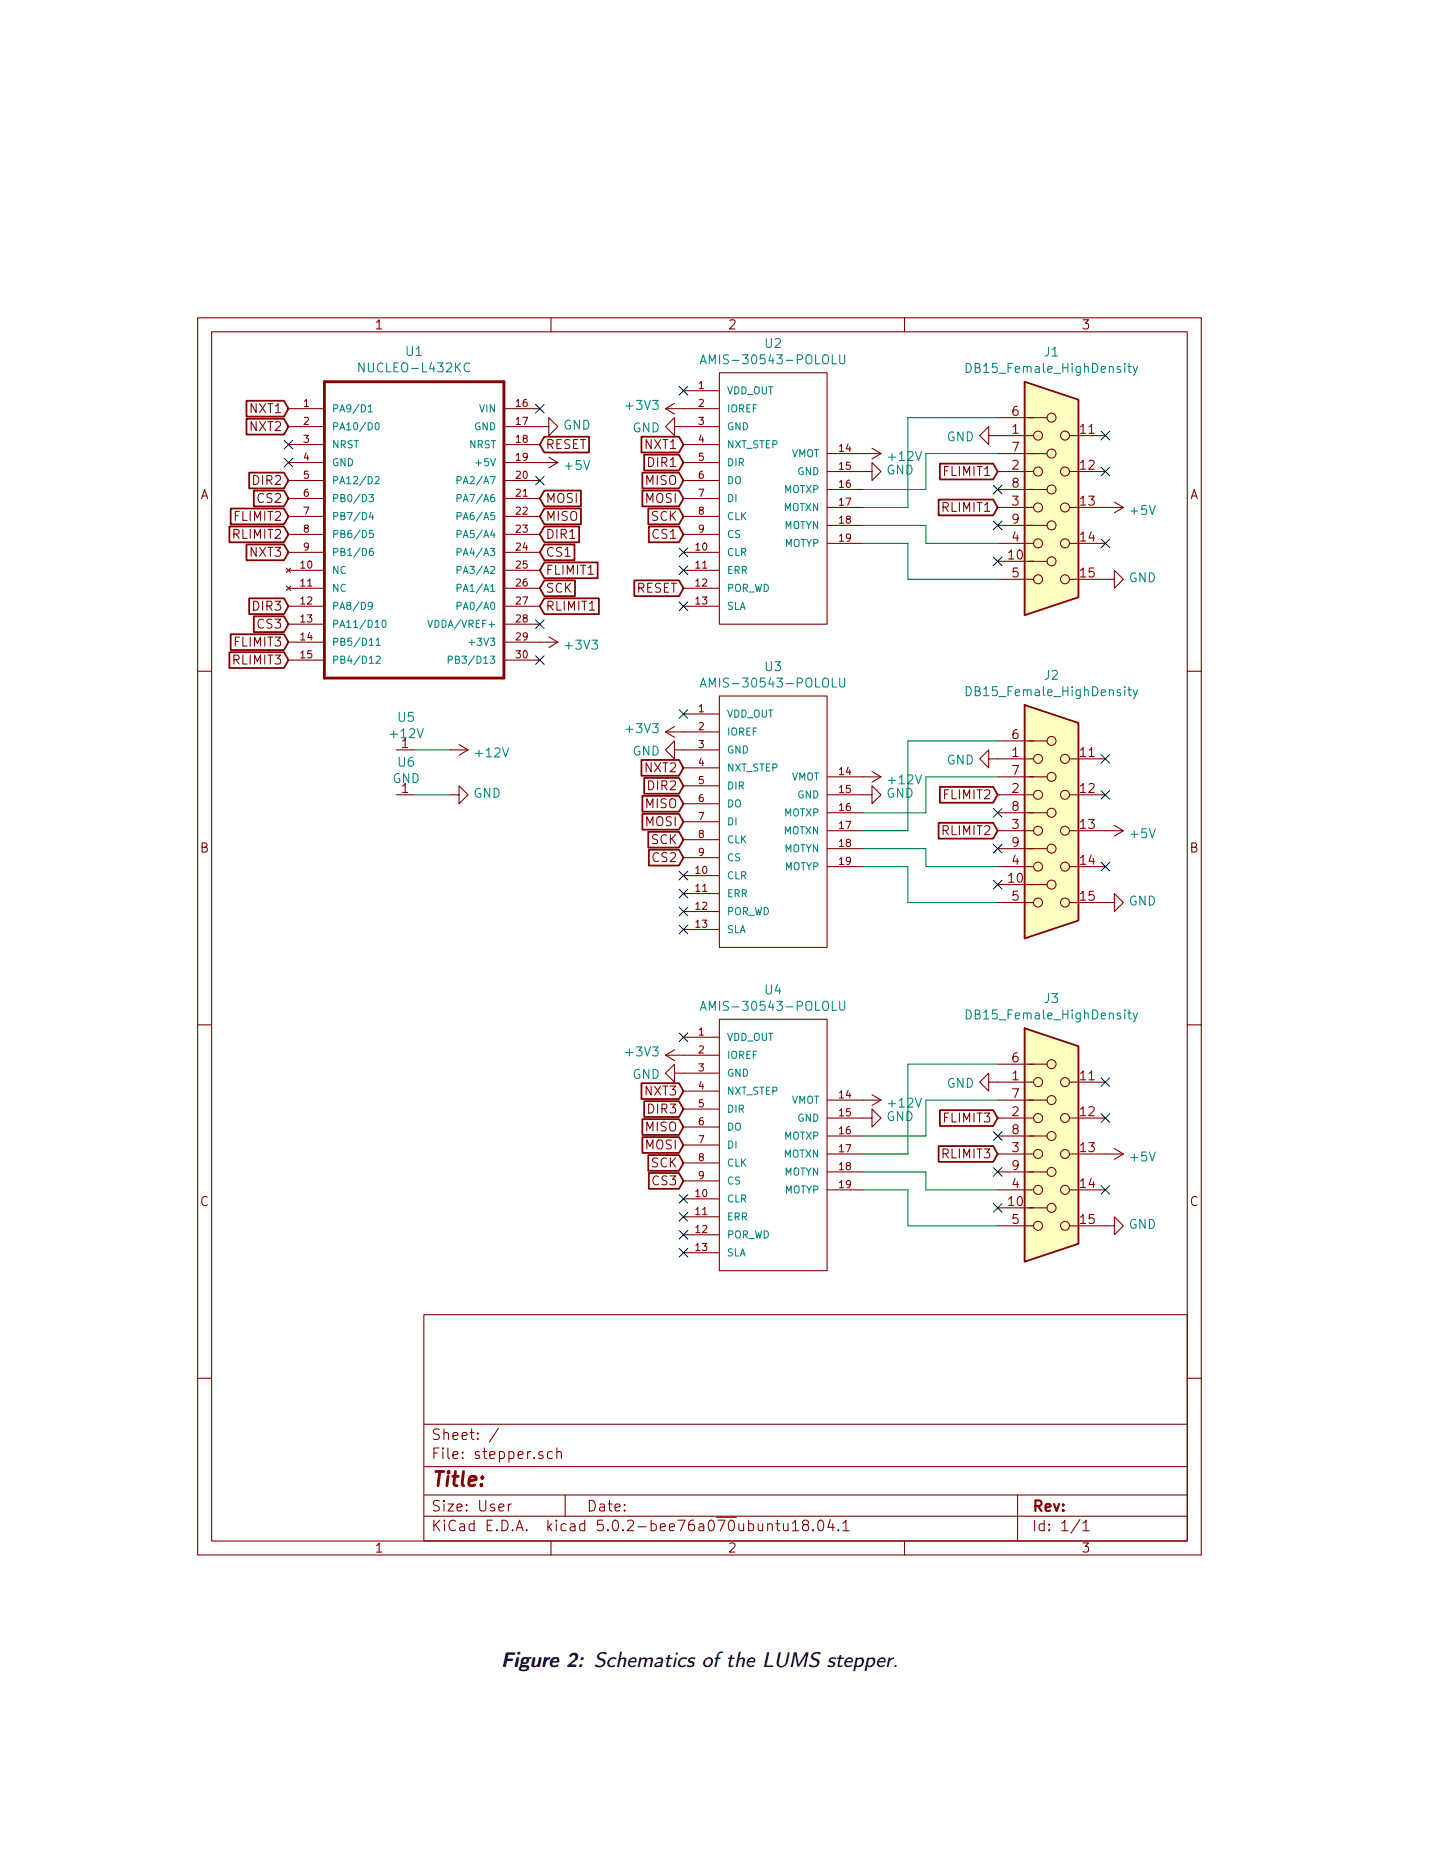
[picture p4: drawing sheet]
<svg xmlns="http://www.w3.org/2000/svg" width="216mm" height="279mm" viewBox="0 0 216 279" stroke-linecap="round" stroke-linejoin="round" font-family="sans-serif">
<g fill="none" stroke="#840000" stroke-width=".16">
<path d="M29.6 47.6h150.5v185.5h-150.5zM31.7 49.7h146.3v181.3h-146.3zM82.6 47.6v2.1M102.5 58.6h5.4M107.9 55.9h16.1v37.7h-16.1zM135.6 47.6v2.1M43.3 61.3h5.3M43.3 64h5.3M43.3 66.6h5.3M43.3 69.3h5.3M43.3 72h5.3M43.3 74.7h5.3"/>
<path d="M43.3 77.4h5.3M75.6 64h6.7v-1.4l1.3 1.4-1.3 1.3v-1.3M75.6 61.3h5.3M75.6 66.6h5.3M75.6 69.3h8M75.6 72h5.3M75.6 74.7h5.3M75.6 77.4h5.3M82.3 68.5l1.3 .8M83.6 69.3l-1.3 .8M99.8 61.3h8.1M99.8 61.3l1.3 .8"/>
<path d="M101.1 64v-1.4l-1.3 1.4 1.3 1.3v-1.3h6.8M101.1 60.5l-1.3 .8M102.5 66.6h5.4M102.5 69.3h5.4M102.5 72h5.4M102.5 74.7h5.4M102.5 77.4h5.4M124 70.7h6.7v-1.4l1.4 1.4-1.4 1.3v-1.3M124 68h8.1M124 73.4h5.4M124 76.1h5.4M124 78.8h5.4"/>
<path d="M130.7 67.2l1.4 .8M132.1 68l-1.4 .8M148.2 65.3v-1.3l-1.3 1.3 1.3 1.3v-1.3h6.8M149.6 68h7.4M149.6 70.7h5.4M149.6 73.4h7.4M149.6 76.1h5.4M149.6 78.8h7.4M149.6 62.6h7.4M160.3 70.7h5.4M160.3 76.1h8.1M160.3 65.3h5.4"/>
<path d="M167.1 75.3l1.3 .8M168.4 76.1l-1.3 .8M42.9 85.2l.7 .6M42.9 87.9l.7 .6M43.3 85.5h5.3M43.3 88.2h5.3M43.3 90.9h5.3M43.3 93.6h5.3M43.3 96.3h5.3M43.3 98.9h5.3M43.3 80.1h5.3M43.3 82.8h5.3"/>
<path d="M43.6 85.2l-.7 .6M43.6 87.9l-.7 .6M75.6 85.5h5.3M75.6 88.2h5.3M75.6 90.9h5.3M75.6 93.6h5.3M75.6 96.3h8M75.6 98.9h5.3M75.6 80.1h5.3M75.6 82.8h5.3M82.3 95.4l1.3 .9M83.6 96.3l-1.3 .8"/>
<path d="M102.5 85.5h5.4M102.5 88.2h5.4M102.5 90.9h5.4M102.5 80.1h5.4M102.5 82.8h5.4M124 81.4h5.4M149.6 81.4h5.4M149.6 84.1h7.4M149.6 86.8h5.4M160.3 86.8h6.8v-1.3l1.3 1.3-1.3 1.4v-1.4M160.3 81.4h5.4M29.6 100.6h2.1"/>
<path d="M59.4 119.1h2.7M59.4 112.4h2.7M67.5 119.1h1.3v-1.3l1.4 1.3-1.4 1.4v-1.4M67.5 112.4h2.7M68.8 111.6l1.4 .8M70.2 112.4l-1.4 .8M99.8 109.7h8.1M99.8 109.7l1.3 .8M101.1 112.4v-1.3l-1.3 1.3 1.3 1.4v-1.4h6.8M101.1 108.9l-1.3 .8M102.5 107h5.4M102.5 115.1h5.4"/>
<path d="M102.5 117.8h5.4M107.9 104.3h16.1v37.7h-16.1zM124 119.1h6.7v-1.3l1.4 1.3-1.4 1.4v-1.4M124 116.4h8.1M130.7 115.6l1.4 .8M132.1 116.4l-1.4 .9M148.2 113.8v-1.4l-1.3 1.4 1.3 1.3v-1.3h6.8M149.6 116.4h7.4M149.6 119.1h5.4M149.6 111.1h7.4M160.3 119.1h5.4M160.3 113.8h5.4"/>
<path d="M178 100.6h2.1M102.5 131.2h5.4M102.5 133.9h5.4M102.5 136.6h5.4M102.5 139.3h5.4M102.5 120.5h5.4M102.5 123.2h5.4M102.5 125.9h5.4M102.5 128.6h5.4M124 121.8h5.4M124 124.5h5.4M124 127.2h5.4"/>
<path d="M124 129.9h5.4M149.6 121.8h7.4M149.6 124.5h5.4M149.6 127.2h7.4M149.6 129.9h5.4M149.6 132.6h7.4M149.6 135.3h5.4M160.3 135.3h6.8v-1.4l1.3 1.4-1.3 1.3v-1.3M160.3 124.5h8.1M160.3 129.9h5.4M167.1 123.7l1.3 .8M168.4 124.5l-1.3 .8"/>
<path d="M29.6 153.6h2.1M99.8 158.2h8.1M99.8 158.2l1.3 .8M101.1 157.4l-1.3 .8M102.5 155.5h5.4M107.9 152.8h16.1v37.7h-16.1zM149.6 159.5h7.4M178 153.6h2.1M101.1 160.9v-1.4l-1.3 1.4 1.3 1.3v-1.3h6.8M102.5 179.7h5.4M102.5 163.6h5.4M102.5 166.2h5.4"/>
<path d="M102.5 168.9h5.4M102.5 171.6h5.4M102.5 174.3h5.4M102.5 177h5.4M124 167.6h6.7v-1.4l1.4 1.4-1.4 1.3v-1.3M124 164.9h8.1M124 170.3h5.4M124 173h5.4M124 175.7h5.4M124 178.4h5.4M130.7 164.1l1.4 .8M132.1 164.9l-1.4 .8"/>
<path d="M148.2 162.2v-1.3l-1.3 1.3 1.3 1.4v-1.4h6.8M149.6 164.9h7.4M149.6 167.6h5.4M149.6 170.3h7.4M149.6 173h5.4M149.6 175.7h7.4M149.6 178.4h5.4M160.3 167.6h5.4M160.3 173h8.1M160.3 178.4h5.4M160.3 162.2h5.4M167.1 172.2l1.3 .8"/>
<path d="M168.4 173l-1.3 .8M63.5 197.1h114.5v33.9h-114.5zM102.5 182.4h5.4M102.5 185.1h5.4M102.5 187.8h5.4M149.6 181h7.4M149.6 183.7h5.4M160.3 183.7h6.8v-1.3l1.3 1.3-1.3 1.4v-1.4M29.6 206.6h2.1M63.5 219.8h114.5M63.5 213.5h114.5M74.7 214.1l-1.3 2.1"/>
<path d="M82.8 217.7a.5 .5 0 0 0-.7 0v.2v.6a.5 .5 0 0 0 .7 0M83.5 217.7a.41 .41 0 0 1 .7 .1v.8M83.5 217v1.6M178 206.6h2.1M63.5 227.3h114.5M63.5 224.1h114.5M76.2 225.4v1.1M76.7 225.4l-.3 .1-.2 .2M82.6 231v2.1M84.7 224.1v3.2M116.3 228.4h.6M116.6 227.9v1.3l.2 .2h.1"/>
<path d="M117.5 228.4v1a.47 .47 0 0 0 .6-.1M118.1 228.4v1M118.8 228.3l.5-.4v1.5M118.8 229.4h.9M120.6 228.5l-.2-.1-.1-.2a.5 .5 0 0 1 .6-.3l.3 .3v.2l-.7 .2a.51 .51 0 0 0-.1 .7 .54 .54 0 0 0 .8 0 .51 .51 0 0 0-.3-.8M121.9 229.3l.1 .1h-.1h-.1l.1-.1v.1M122.7 228a.37 .37 0 0 1 .4-.1 .37 .37 0 0 1 .3 .3 .83 .83 0 0 1-.4 1.2h-.2a1.27 1.27 0 0 1-.1-1.4zM124.5 227.8l-.4 1.1h1M124.9 228.4v1M125.7 229.3l.1 .1h-.1h-.1l.1-.1v.1M126.4 228.3l.4-.4v1.5M126.4 229.4h.9"/>
<path d="M135.6 231v2.1M152.6 224.1v6.9M161.9 227.8l-1.3 2M162.4 228.3l.3-.2 .1-.2v1.5M162.4 229.4h.9"/>
<circle cx="155.6" cy="70.7" r=".67"/>
<circle cx="155.6" cy="65.3" r=".67"/>
<circle cx="155.6" cy="76.1" r=".67"/>
<circle cx="157.7" cy="73.4" r=".67"/>
<circle cx="157.7" cy="62.6" r=".67"/>
<circle cx="157.7" cy="68" r=".67"/>
<circle cx="157.7" cy="78.8" r=".67"/>
<circle cx="159.7" cy="70.7" r=".67"/>
<circle cx="159.7" cy="65.3" r=".67"/>
<circle cx="159.7" cy="76.1" r=".67"/>
<circle cx="155.6" cy="86.8" r=".67"/>
<circle cx="155.6" cy="81.4" r=".67"/>
<circle cx="157.7" cy="84.1" r=".67"/>
<circle cx="159.7" cy="86.8" r=".67"/>
<circle cx="159.7" cy="81.4" r=".67"/>
<circle cx="155.6" cy="113.8" r=".67"/>
<circle cx="155.6" cy="119.1" r=".67"/>
<circle cx="157.7" cy="111.1" r=".67"/>
<circle cx="157.7" cy="116.4" r=".67"/>
<circle cx="159.7" cy="119.1" r=".67"/>
<circle cx="159.7" cy="113.8" r=".67"/>
<circle cx="155.6" cy="135.3" r=".67"/>
<circle cx="155.6" cy="129.9" r=".67"/>
<circle cx="155.6" cy="124.5" r=".67"/>
<circle cx="157.7" cy="127.2" r=".67"/>
<circle cx="157.7" cy="121.8" r=".67"/>
<circle cx="157.7" cy="132.6" r=".67"/>
<circle cx="159.7" cy="124.5" r=".67"/>
<circle cx="159.7" cy="129.9" r=".67"/>
<circle cx="159.7" cy="135.3" r=".67"/>
<circle cx="157.7" cy="159.5" r=".67"/>
<circle cx="155.6" cy="173" r=".67"/>
<circle cx="155.6" cy="178.4" r=".67"/>
<circle cx="155.6" cy="162.2" r=".67"/>
<circle cx="155.6" cy="167.6" r=".67"/>
<circle cx="157.7" cy="164.9" r=".67"/>
<circle cx="157.7" cy="170.3" r=".67"/>
<circle cx="157.7" cy="175.7" r=".67"/>
<circle cx="159.7" cy="178.4" r=".67"/>
<circle cx="159.7" cy="173" r=".67"/>
<circle cx="159.7" cy="167.6" r=".67"/>
<circle cx="159.7" cy="162.2" r=".67"/>
<circle cx="155.6" cy="183.7" r=".67"/>
<circle cx="157.7" cy="181" r=".67"/>
<circle cx="159.7" cy="183.7" r=".67"/>
</g>
<path d="M48.6 57.2h27v44.4h-27z" fill="none" stroke="#840000" stroke-width=".43"/>
<g fill="none" stroke="#008484" stroke-width=".16">
<path d="M54.6 54.4v1.3l-.8-1.3v1.3M70.4 54.5a.55 .55 0 0 0-.6 0 .55 .55 0 0 0-.2 .7 .5 .5 0 0 0 .2 .5 .5 .5 0 0 0 .6-.1M105 54.5l.4-1.3 .5 1.3M105.1 54.2h.7M125.9 53.2v1.1l.2 .2h.4l.1-.2v-1.1M144.9 54.5a.69 .69 0 0 1 .7 .5 .69 .69 0 0 1-.4 .8h-.3zM169.1 54.9h.5M169.3 54.5v1.1v.2h.3M169.9 54.9l.3 .9M170.6 54.9l-.5 1.2-.2 .2M55.2 61l.3-.3v1M55.2 61.7h.6"/>
<path d="M55.3 74.1h.7l-.4 .4 .4 .2-.1 .4-.1 .1-.5-.1M55.6 76.8l-.2 .7h.6M55.9 77.2v.7M55.9 79.5h-.5v.5l.1-.1 .4 .1 .1 .1-.1 .4-.1 .1-.4-.1M56.3 71.5l.4-.1 .1 .3-.6 .8h.6M56.3 63.4h.3a.7 .7 0 0 1 0 1l-.3-.2zM68.5 72l.5-.1 .1-.1v-.3l-.6-.1v1.1M68.5 74.7l.5-.1 .1-.1v-.3l-.6-.1v1.1M68.5 77.4l.5-.1 .1-.1v-.3l-.6-.1v1.1M55.4 96.7h.6M55.8 90.7l-.2 .2-.3-.1v-.4l.3-.1 .2 .2-.1 .7-.4 .2M55.9 82.2h-.2a.67 .67 0 0 0-.1 1.1l.3-.1 .1-.4-.2-.2h-.2l-.2 .2"/>
<path d="M56.4 96l.3-.3v1M56.4 98.4h.4h.2v.2l-.7 .8h.7M56.4 96.7h.6M57.4 93.1l.2-.1a.7 .7 0 0 1 0 1 .62 .62 0 0 1-.2-.9zM64.1 93l.4 1 .3-1M67.2 98.9h.5l.1-.2v-.3h-.6v1M68.5 80.1l.5-.1 .1-.1v-.3l-.6-.1v1.1M68.5 82.8l.5-.1 .1-.1v-.3l-.6-.1v1.1M68.5 85.5l.5-.1 .1-.2v-.2l-.6-.1v1.1M68.5 88.2l.5-.1 .1-.2v-.2l-.6-.1v1.1M68.5 90.8h.5l.1-.2v-.2l-.6-.1v1.1M70.3 96.3h.9"/>
<path d="M105 103l.4-1.4 .5 1.4M105.1 102.6h.7M125.9 101.6v1.1l.2 .3 .4-.1 .1-.2v-1.1M144.9 102.9a.69 .69 0 0 1 .7 .6 .69 .69 0 0 1-.4 .8h-.3zM169.1 103.4h.5M169.3 102.9v1.2v.1l.3 .1M169.9 103.4l.3 .9M170.6 103.4l-.5 1.2-.2 .1M105 151.4l.4-1.3 .5 1.3M105.1 151.1h.7M125.9 150.1v1.1l.2 .2h.4l.1-.2v-1.1M144.9 151.4a.69 .69 0 0 1 .7 .5 .69 .69 0 0 1-.4 .8h-.3z"/>
<path d="M169.1 151.8h.5M169.3 151.4v1.1v.2h.3M169.9 151.8l.3 .9M170.6 151.8l-.5 1.3-.2 .1"/>
</g>
<g fill="none" stroke="#840000" stroke-width=".27">
<path d="M153.6 57.2l8.1 2.7v29.6l-8.1 2.7zM34.4 78.9h8.2l.7 1.2-.7 1.2h-8.2zM34.6 76.2h8l.7 1.2-.7 1.2h-8zM37 60.1h5.6l.7 1.2-.7 1.1h-5.6zM37 62.8h5.6l.7 1.2-.7 1.1h-5.6zM37.4 70.8h5.2l.7 1.2-.7 1.2h-5.2zM38.1 73.5h4.5l.7 1.2-.7 1.2h-4.5zM81.6 65.5h6.7v2.3h-6.7l-.7-1.2zM81.6 78.9h5.2v2.4h-5.2l-.7-1.2zM81.6 76.2h5.5v2.4h-5.5l-.7-1.2zM81.6 73.5h5.5v2.4h-5.5l-.7-1.2zM96.2 65.5h5.6l.7 1.1-.7 1.2h-5.6z"/>
<path d="M96.3 70.8h5.5l.7 1.2-.7 1.2h-5.5zM96.3 73.5h5.5l.7 1.2-.7 1.2h-5.5zM96.6 68.2h5.2l.7 1.1-.7 1.2h-5.2zM97.2 76.2h4.6l.7 1.2-.7 1.2h-4.6zM97.3 78.9h4.5l.7 1.2-.7 1.2h-4.5zM140.7 74.9h8.2l.7 1.2-.7 1.1h-8.2zM140.9 69.5h8l.7 1.2-.7 1.2h-8zM34.4 97.8h8.2l.7 1.1-.7 1.2h-8.2zM34.6 95.1h8l.7 1.2-.7 1.1h-8zM37 81.6h5.6l.7 1.2-.7 1.2h-5.6zM37.4 89.7h5.2l.7 1.2-.7 1.2h-5.2zM38.1 92.4h4.5l.7 1.2-.7 1.1h-4.5z"/>
<path d="M81.6 81.6h4.5v2.4h-4.5l-.7-1.2zM81.6 84.3h8v2.4h-8l-.7-1.2zM81.6 89.7h8.2v2.4h-8.2l-.7-1.2zM81.6 87h4.6v2.4h-4.6l-.7-1.2zM95.1 87h6.7l.7 1.2-.7 1.2h-6.7zM96.2 113.9h5.6l.7 1.2-.7 1.2h-5.6zM96.3 119.3h5.5l.7 1.2-.7 1.2h-5.5zM96.6 116.6h5.2l.7 1.2-.7 1.2h-5.2zM140.9 118h8l.7 1.1-.7 1.2h-8zM153.6 105.7l8.1 2.7v29.6l-8.1 2.7zM96.3 122h5.5l.7 1.2-.7 1.2h-5.5zM97.2 124.7h4.6l.7 1.2-.7 1.1h-4.6z"/>
<path d="M97.3 127.4h4.5l.7 1.2-.7 1.1h-4.5zM140.7 123.3h8.2l.7 1.2-.7 1.2h-8.2zM153.6 154.1l8.1 2.7v29.6l-8.1 2.7zM96.2 162.4h5.6l.7 1.2-.7 1.1h-5.6zM96.3 167.8h5.5l.7 1.1-.7 1.2h-5.5zM96.3 170.4h5.5l.7 1.2-.7 1.2h-5.5zM96.6 165.1h5.2l.7 1.1-.7 1.2h-5.2zM97.2 173.1h4.6l.7 1.2-.7 1.2h-4.6zM97.3 175.8h4.5l.7 1.2-.7 1.2h-4.5zM140.7 171.8h8.2l.7 1.2-.7 1.2h-8.2zM140.9 166.4h8l.7 1.2-.7 1.2h-8z"/>
</g>
<g fill="none" stroke="#000084" stroke-width=".16">
<path d="M101.8 57.9l1.3 1.3M103.1 57.9l-1.3 1.3M42.6 66l1.3 1.3M42.6 68.7l1.3 1.3M43.9 66l-1.3 1.3M43.9 68.7l-1.3 1.3M80.3 71.4l1.3 1.3M80.3 60.6l1.3 1.3M81.6 71.4l-1.3 1.3M81.6 60.6l-1.3 1.3M148.9 78.1l1.3 1.3M148.9 72.7l1.3 1.3"/>
<path d="M150.2 78.1l-1.3 1.3M150.2 72.7l-1.3 1.3M165.1 64.7l1.3 1.2M165.1 70l1.3 1.3M166.4 70l-1.3 1.3M166.4 64.7l-1.3 1.2M80.3 92.9l1.3 1.3M80.3 98.3l1.3 1.3M81.6 92.9l-1.3 1.3M81.6 98.3l-1.3 1.3M101.8 90.2l1.3 1.3M101.8 84.8l1.3 1.3"/>
<path d="M101.8 82.1l1.3 1.3M103.1 90.2l-1.3 1.3M103.1 84.8l-1.3 1.3M103.1 82.1l-1.3 1.3M148.9 83.5l1.3 1.3M150.2 83.5l-1.3 1.3M165.1 80.8l1.3 1.3M166.4 80.8l-1.3 1.3M101.8 106.4l1.3 1.3M103.1 106.4l-1.3 1.3M165.1 113.1l1.3 1.3M165.1 118.5l1.3 1.3"/>
<path d="M166.4 118.5l-1.3 1.3M166.4 113.1l-1.3 1.3M101.8 138.7l1.3 1.3M101.8 136l1.3 1.3M101.8 133.3l1.3 1.3M101.8 130.6l1.3 1.3M103.1 138.7l-1.3 1.3M103.1 136l-1.3 1.3M103.1 133.3l-1.3 1.3M103.1 130.6l-1.3 1.3M148.9 131.9l1.3 1.3M148.9 126.6l1.3 1.3"/>
<path d="M148.9 121.2l1.3 1.3M150.2 131.9l-1.3 1.3M150.2 126.6l-1.3 1.3M150.2 121.2l-1.3 1.3M165.1 129.3l1.3 1.2M166.4 129.3l-1.3 1.2M101.8 154.8l1.3 1.3M103.1 154.8l-1.3 1.3M101.8 179.1l1.3 1.2M103.1 179.1l-1.3 1.2M148.9 175l1.3 1.3M148.9 169.6l1.3 1.3"/>
<path d="M150.2 175l-1.3 1.3M150.2 169.6l-1.3 1.3M165.1 161.6l1.3 1.3M165.1 166.9l1.3 1.3M165.1 177.7l1.3 1.3M166.4 161.6l-1.3 1.3M166.4 166.9l-1.3 1.3M166.4 177.7l-1.3 1.3M101.8 187.1l1.3 1.3M101.8 184.4l1.3 1.3M101.8 181.7l1.3 1.3M103.1 187.1l-1.3 1.3"/>
<path d="M103.1 184.4l-1.3 1.3M103.1 181.7l-1.3 1.3M148.9 180.4l1.3 1.3M150.2 180.4l-1.3 1.3"/>
</g>
<g fill="#ffffc2" stroke="#ffffc2" stroke-width=".15">
<path d="M153.6 57.2l8.1 2.7v29.6l-8.1 2.7z"/>
<path d="M153.6 105.7l8.1 2.7v29.6l-8.1 2.7z"/>
<path d="M153.6 154.1l8.1 2.7v29.6l-8.1 2.7z"/>
</g>
<g fill="none" stroke="#008400" stroke-width=".16">
<path d="M129.4 78.8h9.4v2.6h10.8M149.6 68h-10.8v5.4h-9.4M149.6 62.6h-13.5v13.5h-6.7M129.4 81.4h6.7v5.4h13.5M62.1 112.4h5.4M62.1 119.1h5.4M149.6 116.4h-10.8v5.4h-9.4M149.6 111.1h-13.5v13.4h-6.7M129.4 127.2h9.4v2.7h10.8M129.4 129.9h6.7v5.4h13.5M149.6 159.5h-13.5v13.5h-6.7M129.4 175.7h9.4v2.7h10.8"/>
<path d="M129.4 178.4h6.7v5.3h13.5M149.6 164.9h-10.8v5.4h-9.4"/>
</g>
<text font-size="3.2" x="75.2" y="249.9">Figure 2: Schematics ofthe LUMS stepper.</text>
<text font-size="3" fill="#840000" x="64.6" y="222.8">Title:</text>
<g font-size="2.2" fill="#840000">
<text x="64.6" y="215.9">Sheet: /</text>
<text x="64.6" y="218.7">File: stepper.sch</text>
<text x="64.6" y="226.6">Size: User</text>
<text x="87.9" y="226.6">Date:</text>
<text x="154.7" y="226.6">Rev:</text>
<text x="64.6" y="229.5">KiCad E.D.A. kicad 5.0.2-bee76a070ubuntu18.04.1</text>
<text x="154.7" y="229.5">Id: 1/1</text>
</g>
<g font-size="1.9" fill="#840000">
<text x="56.1" y="49.4">1</text>
<text x="109.1" y="49.4">2</text>
<text x="162.1" y="49.4">3</text>
<text x="37.6" y="61.9">NXT1</text>
<text x="37.6" y="64.6">NXT2</text>
<text x="151.8" y="65">1</text>
<text x="151.8" y="62.3">6</text>
<text x="162" y="65">11</text>
<text x="81.8" y="67.3">RESET</text>
<text x="96.8" y="67.3">NXT1</text>
<text x="97.4" y="70">DIR1</text>
<text x="141.7" y="71.4">FLIMIT1</text>
<text x="151.8" y="70.4">2</text>
<text x="151.8" y="67.7">7</text>
<text x="162" y="70.4">12</text>
<text x="30" y="74.8">A</text>
<text x="38.1" y="72.7">DIR2</text>
<text x="38.8" y="75.4">CS2</text>
<text x="81.8" y="75.4">MOSI</text>
<text x="96.8" y="72.7">MISO</text>
<text x="96.8" y="75.4">MOSI</text>
<text x="141.5" y="76.7">RLIMIT1</text>
<text x="151.8" y="75.8">3</text>
<text x="151.8" y="73.1">8</text>
<text x="162" y="75.8">13</text>
<text x="178.4" y="74.8">A</text>
<text x="35.1" y="80.8">RLIMIT2</text>
<text x="35.3" y="78.1">FLIMIT2</text>
<text x="37.6" y="83.5">NXT3</text>
<text x="81.8" y="80.8">DIR1</text>
<text x="81.8" y="83.5">CS1</text>
<text x="81.8" y="78.1">MISO</text>
<text x="97.7" y="78.1">SCK</text>
<text x="98" y="80.8">CS1</text>
<text x="151.3" y="83.9">10</text>
<text x="151.8" y="81.2">4</text>
<text x="151.8" y="78.5">9</text>
<text x="162" y="81.2">14</text>
<text x="81.8" y="86.2">FLIMIT1</text>
<text x="81.8" y="88.9">SCK</text>
<text x="95.4" y="88.9">RESET</text>
<text x="151.8" y="86.6">5</text>
<text x="162" y="86.6">15</text>
<text x="38.1" y="91.5">DIR3</text>
<text x="38.8" y="94.2">CS3</text>
<text x="81.8" y="91.5">RLIMIT1</text>
<text x="35.1" y="99.6">RLIMIT3</text>
<text x="35.3" y="96.9">FLIMIT3</text>
<text x="151.8" y="113.5">1</text>
<text x="151.8" y="110.8">6</text>
<text x="162" y="113.5">11</text>
<text x="60.2" y="118.9">1</text>
<text x="96.8" y="115.8">NXT2</text>
<text x="97.4" y="118.5">DIR2</text>
<text x="141.7" y="119.8">FLIMIT2</text>
<text x="151.8" y="118.9">2</text>
<text x="151.8" y="116.2">7</text>
<text x="162" y="118.9">12</text>
<text x="96.8" y="121.2">MISO</text>
<text x="96.8" y="123.8">MOSI</text>
<text x="141.5" y="125.2">RLIMIT2</text>
<text x="151.8" y="124.2">3</text>
<text x="151.8" y="121.6">8</text>
<text x="162" y="124.2">13</text>
<text x="30" y="127.8">B</text>
<text x="97.7" y="126.5">SCK</text>
<text x="98" y="129.2">CS2</text>
<text x="151.8" y="129.6">4</text>
<text x="151.8" y="126.9">9</text>
<text x="162" y="129.6">14</text>
<text x="178.4" y="127.8">B</text>
<text x="151.3" y="132.3">10</text>
<text x="151.8" y="135">5</text>
<text x="162" y="135">15</text>
<text x="151.8" y="161.9">1</text>
<text x="151.8" y="159.2">6</text>
<text x="162" y="161.9">11</text>
<text x="96.8" y="164.2">NXT3</text>
<text x="97.4" y="166.9">DIR3</text>
<text x="151.8" y="167.3">2</text>
<text x="151.8" y="164.6">7</text>
<text x="162" y="167.3">12</text>
<text x="96.8" y="169.6">MISO</text>
<text x="96.8" y="172.3">MOSI</text>
<text x="141.5" y="173.6">RLIMIT3</text>
<text x="141.7" y="168.3">FLIMIT3</text>
<text x="151.8" y="172.7">3</text>
<text x="151.8" y="170">8</text>
<text x="162" y="172.7">13</text>
<text x="97.7" y="175">SCK</text>
<text x="98" y="177.7">CS3</text>
<text x="151.8" y="178.1">4</text>
<text x="151.8" y="175.4">9</text>
<text x="162" y="178.1">14</text>
<text x="30" y="180.8">C</text>
<text x="151.3" y="180.8">10</text>
<text x="151.8" y="183.5">5</text>
<text x="162" y="183.5">15</text>
<text x="178.4" y="180.8">C</text>
<text x="56.1" y="232.7">1</text>
<text x="109.1" y="232.7">2</text>
<text x="162.1" y="232.7">3</text>
</g>
<g font-size="1.9" fill="#008484">
<text x="60.9" y="53.4">U1</text>
<text x="114.7" y="52.2">U2</text>
<text x="156.6" y="53.5">J1</text>
<text x="54.3" y="55.8">NUCLEO-L432KC</text>
<text x="106.5" y="54.6">AMIS-30543-POLOLU</text>
<text x="145.5" y="55.9">DB15_Female_HighDensity</text>
<text x="84.4" y="64.4">GND</text>
<text x="94" y="61.4">+3V3</text>
<text x="94.8" y="64.8">GND</text>
<text x="84.8" y="70.5">+5V</text>
<text x="132.9" y="71.1">GND</text>
<text x="133.4" y="69.1">+12V</text>
<text x="141.9" y="66.2">GND</text>
<text x="169.6" y="77.2">+5V</text>
<text x="169.2" y="87.3">GND</text>
<text x="84.9" y="97.4">+3V3</text>
<text x="114.7" y="100.6">U3</text>
<text x="156.6" y="101.9">J2</text>
<text x="106.5" y="103.1">AMIS-30543-POLOLU</text>
<text x="145.5" y="104.4">DB15_Female_HighDensity</text>
<text x="58.7" y="110.7">+12V</text>
<text x="59.7" y="108.2">U5</text>
<text x="60.2" y="112.1">1</text>
<text x="71.5" y="113.5">+12V</text>
<text x="94" y="109.9">+3V3</text>
<text x="94.8" y="113.3">GND</text>
<text x="58.8" y="117.4">GND</text>
<text x="59.7" y="114.9">U6</text>
<text x="71" y="119.6">GND</text>
<text x="132.9" y="119.6">GND</text>
<text x="133.4" y="117.6">+12V</text>
<text x="141.9" y="114.6">GND</text>
<text x="169.6" y="125.6">+5V</text>
<text x="169.2" y="135.7">GND</text>
<text x="114.7" y="149.1">U4</text>
<text x="106.5" y="151.5">AMIS-30543-POLOLU</text>
<text x="145.5" y="152.8">DB15_Female_HighDensity</text>
<text x="156.6" y="150.4">J3</text>
<text x="94" y="158.4">+3V3</text>
<text x="94.8" y="161.7">GND</text>
<text x="133.4" y="166">+12V</text>
<text x="141.9" y="163.1">GND</text>
<text x="132.9" y="168">GND</text>
<text x="169.6" y="174.1">+5V</text>
<text x="169.2" y="184.2">GND</text>
</g>
<g font-size="1.5" fill="#840000">
<text x="104.8" y="58.3">1</text>
<text x="45.5" y="61">1</text>
<text x="45.5" y="63.7">2</text>
<text x="77.4" y="61">16</text>
<text x="77.4" y="63.7">17</text>
<text x="104.8" y="61">2</text>
<text x="104.8" y="63.7">3</text>
<text x="45.5" y="66.4">3</text>
<text x="45.5" y="69.1">4</text>
<text x="45.5" y="71.8">5</text>
<text x="77.4" y="66.4">18</text>
<text x="77.4" y="69.1">19</text>
<text x="77.4" y="71.8">20</text>
<text x="104.8" y="66.4">4</text>
<text x="104.8" y="69.1">5</text>
<text x="104.8" y="71.8">6</text>
<text x="125.9" y="67.7">14</text>
<text x="125.9" y="70.4">15</text>
<text x="45.5" y="74.4">6</text>
<text x="45.5" y="77.1">7</text>
<text x="77.4" y="74.4">21</text>
<text x="77.4" y="77.1">22</text>
<text x="104.8" y="74.4">7</text>
<text x="104.8" y="77.1">8</text>
<text x="125.9" y="73.1">16</text>
<text x="125.9" y="75.8">17</text>
<text x="45.5" y="79.8">8</text>
<text x="45.5" y="82.5">9</text>
<text x="77.4" y="79.8">23</text>
<text x="77.4" y="82.5">24</text>
<text x="104.3" y="82.5">10</text>
<text x="104.8" y="79.8">9</text>
<text x="125.9" y="78.5">18</text>
<text x="125.9" y="81.2">19</text>
<text x="45.1" y="85.2">10</text>
<text x="45.1" y="87.9">11</text>
<text x="77.4" y="85.2">25</text>
<text x="77.4" y="87.9">26</text>
<text x="104.3" y="85.2">11</text>
<text x="104.3" y="87.9">12</text>
<text x="45.1" y="90.6">12</text>
<text x="45.1" y="93.3">13</text>
<text x="45.1" y="96">14</text>
<text x="77.4" y="90.6">27</text>
<text x="77.4" y="93.3">28</text>
<text x="77.4" y="96">29</text>
<text x="104.3" y="90.6">13</text>
<text x="45.1" y="98.7">15</text>
<text x="77.4" y="98.7">30</text>
<text x="104.8" y="106.8">1</text>
<text x="104.8" y="109.4">2</text>
<text x="104.8" y="112.1">3</text>
<text x="104.8" y="114.8">4</text>
<text x="104.8" y="117.5">5</text>
<text x="125.9" y="116.2">14</text>
<text x="125.9" y="118.9">15</text>
<text x="104.8" y="120.2">6</text>
<text x="104.8" y="122.9">7</text>
<text x="104.8" y="125.6">8</text>
<text x="125.9" y="121.6">16</text>
<text x="125.9" y="124.2">17</text>
<text x="104.3" y="131">10</text>
<text x="104.8" y="128.3">9</text>
<text x="125.9" y="126.9">18</text>
<text x="125.9" y="129.6">19</text>
<text x="104.3" y="133.7">11</text>
<text x="104.3" y="136.4">12</text>
<text x="104.3" y="139.1">13</text>
<text x="104.8" y="155.2">1</text>
<text x="104.8" y="157.9">2</text>
<text x="104.8" y="160.6">3</text>
<text x="104.8" y="163.3">4</text>
<text x="104.8" y="166">5</text>
<text x="125.9" y="164.6">14</text>
<text x="125.9" y="167.3">15</text>
<text x="104.8" y="168.7">6</text>
<text x="104.8" y="171.4">7</text>
<text x="125.9" y="170">16</text>
<text x="125.9" y="172.7">17</text>
<text x="104.3" y="179.4">10</text>
<text x="104.8" y="174">8</text>
<text x="104.8" y="176.7">9</text>
<text x="125.9" y="175.4">18</text>
<text x="125.9" y="178.1">19</text>
<text x="104.3" y="182.1">11</text>
<text x="104.3" y="184.8">12</text>
<text x="104.3" y="187.5">13</text>
</g>
<g font-size="1.5" fill="#008484">
<text x="108.9" y="59.1">VDD_OUT</text>
<text x="49.7" y="61.8">PA9/D1</text>
<text x="49.7" y="64.5">PA10/D0</text>
<text x="71.1" y="64.5">GND</text>
<text x="72" y="61.8">VIN</text>
<text x="108.9" y="61.8">IOREF</text>
<text x="108.9" y="64.5">GND</text>
<text x="49.7" y="67.2">NRST</text>
<text x="49.7" y="69.9">GND</text>
<text x="70.4" y="67.2">NRST</text>
<text x="71.8" y="69.9">+5V</text>
<text x="108.9" y="67.2">NXT_STEP</text>
<text x="108.9" y="69.9">DIR</text>
<text x="118.6" y="68.5">VMOT</text>
<text x="119.6" y="71.2">GND</text>
<text x="49.7" y="72.6">PA12/D2</text>
<text x="49.7" y="75.3">PB0/D3</text>
<text x="49.7" y="77.9">PB7/D4</text>
<text x="69.2" y="72.6">PA2/A7</text>
<text x="69.2" y="75.3">PA7/A6</text>
<text x="69.2" y="77.9">PA6/A5</text>
<text x="108.9" y="72.6">DO</text>
<text x="108.9" y="75.3">DI</text>
<text x="108.9" y="77.9">CLK</text>
<text x="117.5" y="76.6">MOTXN</text>
<text x="117.6" y="73.9">MOTXP</text>
<text x="49.7" y="80.6">PB6/D5</text>
<text x="49.7" y="83.3">PB1/D6</text>
<text x="69.2" y="80.6">PA5/A4</text>
<text x="69.2" y="83.3">PA4/A3</text>
<text x="108.9" y="83.3">CLR</text>
<text x="108.9" y="80.6">CS</text>
<text x="117.5" y="79.3">MOTYN</text>
<text x="117.6" y="82">MOTYP</text>
<text x="49.7" y="86">NC</text>
<text x="49.7" y="88.7">NC</text>
<text x="69.2" y="86">PA3/A2</text>
<text x="69.2" y="88.7">PA1/A1</text>
<text x="108.9" y="86">ERR</text>
<text x="108.9" y="88.7">POR_WD</text>
<text x="49.7" y="91.4">PA8/D9</text>
<text x="49.7" y="94.1">PA11/D10</text>
<text x="64.9" y="94.1">VDDA/VREF+</text>
<text x="69.2" y="91.4">PA0/A0</text>
<text x="108.9" y="91.4">SLA</text>
<text x="49.7" y="96.8">PB5/D11</text>
<text x="49.7" y="99.5">PB4/D12</text>
<text x="68.4" y="99.5">PB3/D13</text>
<text x="70.9" y="96.8">+3V3</text>
<text x="108.9" y="107.6">VDD_OUT</text>
<text x="108.9" y="110.3">IOREF</text>
<text x="108.9" y="112.9">GND</text>
<text x="108.9" y="115.6">NXT_STEP</text>
<text x="108.9" y="118.3">DIR</text>
<text x="118.6" y="117">VMOT</text>
<text x="119.6" y="119.7">GND</text>
<text x="108.9" y="121">DO</text>
<text x="108.9" y="123.7">DI</text>
<text x="117.5" y="125.1">MOTXN</text>
<text x="117.6" y="122.4">MOTXP</text>
<text x="108.9" y="131.8">CLR</text>
<text x="108.9" y="126.4">CLK</text>
<text x="108.9" y="129.1">CS</text>
<text x="117.5" y="127.7">MOTYN</text>
<text x="117.6" y="130.4">MOTYP</text>
<text x="108.9" y="134.5">ERR</text>
<text x="108.9" y="137.2">POR_WD</text>
<text x="108.9" y="139.9">SLA</text>
<text x="108.9" y="156">VDD_OUT</text>
<text x="108.9" y="158.7">IOREF</text>
<text x="108.9" y="161.4">GND</text>
<text x="108.9" y="164.1">NXT_STEP</text>
<text x="108.9" y="166.8">DIR</text>
<text x="118.6" y="165.4">VMOT</text>
<text x="108.9" y="169.5">DO</text>
<text x="108.9" y="172.2">DI</text>
<text x="117.5" y="173.5">MOTXN</text>
<text x="117.6" y="170.8">MOTXP</text>
<text x="119.6" y="168.1">GND</text>
<text x="108.9" y="174.9">CLK</text>
<text x="108.9" y="177.5">CS</text>
<text x="117.5" y="176.2">MOTYN</text>
<text x="117.6" y="178.9">MOTYP</text>
<text x="108.9" y="180.2">CLR</text>
<text x="108.9" y="182.9">ERR</text>
<text x="108.9" y="185.6">POR_WD</text>
<text x="108.9" y="188.3">SLA</text>
</g>
</svg>
